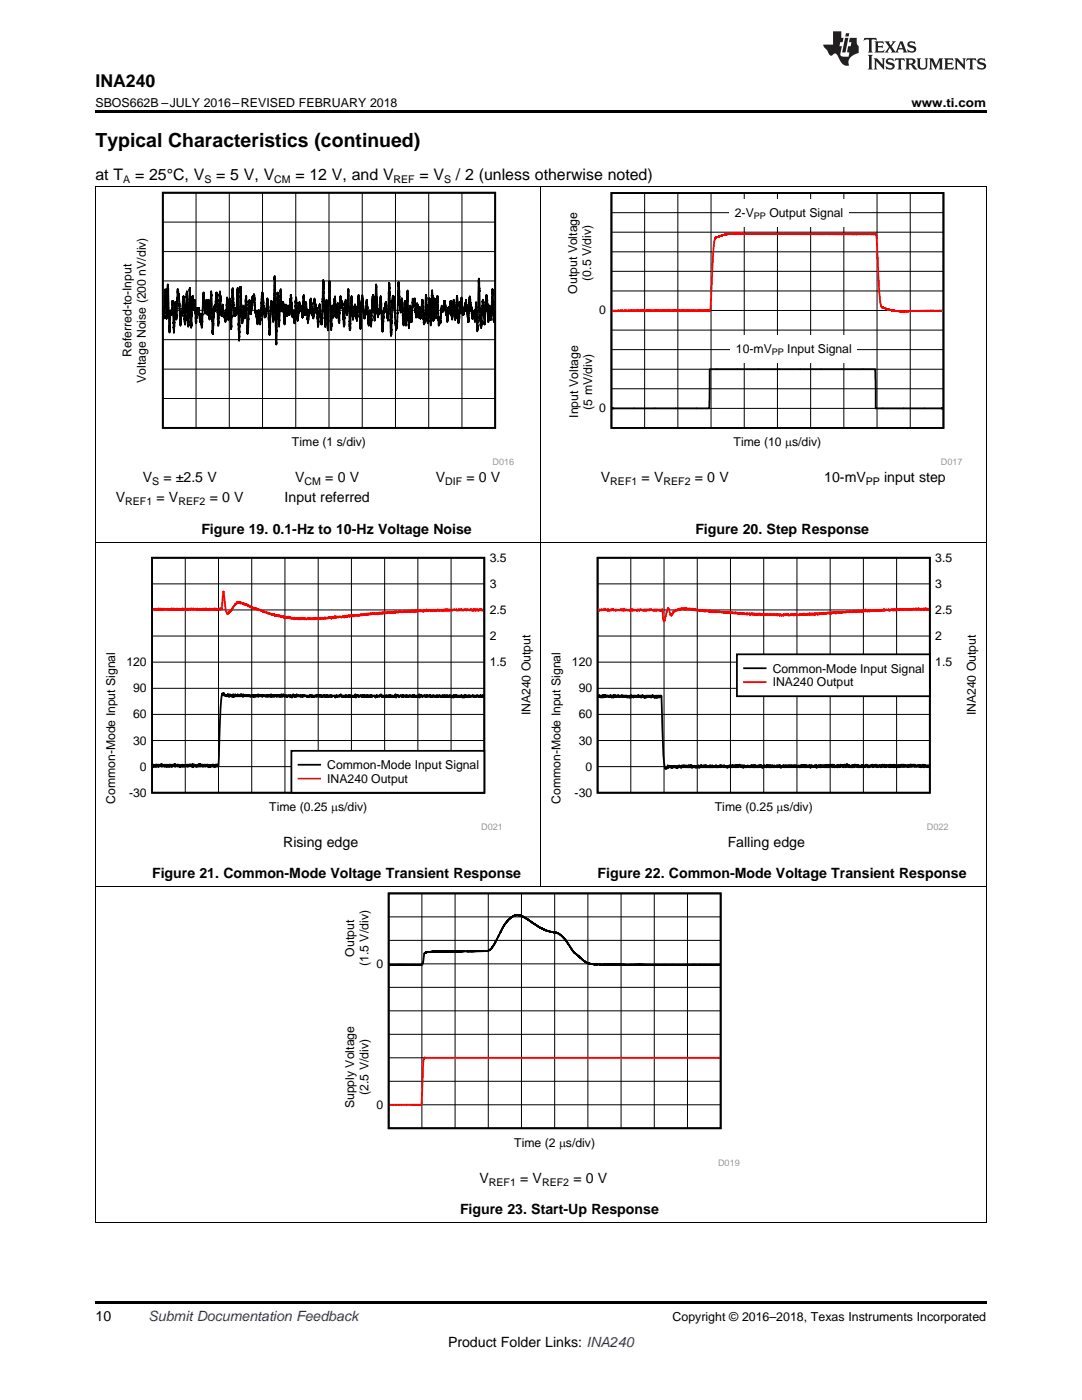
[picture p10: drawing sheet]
<svg xmlns="http://www.w3.org/2000/svg" width="216mm" height="279mm" viewBox="0 0 216 279" stroke-linecap="round" stroke-linejoin="round" font-family="sans-serif">
<path d="M19 259.7h177.8v.5h-177.8z" fill="#000"/>
<g fill="none" stroke="#000" stroke-width=".2">
<path d="M19.1 108.2v135.9M107.9 108.2v68.8M196.8 108.2v135.9M19 177h177.8M84.2 178.3v46.9M90.8 178.3v46.9M97.4 178.3v46.9M104.1 178.3v46.9M110.7 178.3v46.9M117.3 178.3v46.9M123.9 178.3v46.9M130.6 178.3v46.9"/>
<path d="M137.2 178.3v46.9M77.6 197h66.2M77.6 192.4h66.2M77.6 187.7h66.2M77.6 183h66.2M77.6 215.8h66.2M77.6 211.1h66.2M77.6 206.4h66.2M77.6 201.7h66.2M77.6 220.5h66.2M19 244h177.8"/>
</g>
<g fill="none" stroke="#000" stroke-width=".35">
<path d="M77.6 178.3h66.2v46.9h-66.2zM77.7 192.6h.1M77.7 192.5v.1M77.8 192.5v.1M77.8 192.5h.1M77.9 192.5l6.2 .1 .3-.4 .3-1.9 .7-.3 12.1-.3 .7-.5 .5-.9 2.2-4.1 1.3-1.2 .8-.4 .7 .1 .8 .3 2.8 1.9 1.3 .7 1.3 .4 1 .1 .7 .3 1 .9 1.9 2.8 2 1.7 1 .5 1.9 .2 5.8 .1 18.2-.1M77.9 192.5l-.2 .1M143.4 192.5l.1 .1M143.5 192.6h.1M143.5 192.5h.1M143.6 192.5v.1M143.6 192.5h.1"/>
<path d="M143.7 192.5v.1M143.7 192.6h.1"/>
</g>
<path d="M143.7 211.1h-59l-.2 1-.4 8.4h-6.4" fill="none" stroke="#f00" stroke-width=".35"/>
<path d="M20.6 109.2h85.8v56.5h-85.8z" fill-rule="evenodd" fill="#fff"/>
<path d="M30.3 111.3h66.3v46.9h-66.3zM96.5 138.9l-.1 .2-.1-.4v.4l-.1-.3-.2 .3v-.3v.3l-.1-.4v.4l-.1-.3v.3l-.1-.3-.1 .3-.2-.3v.3l-.1-.3-.1 .2v-.3l-.1 .4-.1-.3-.1 .3v-.3v.3l-.1-.3v.3l-.1-.3v.3l-.1-.3-.1 .3v-.3l-.1 .3-.1-.4v.3v-.2l-.1 .2-.1-.2-.1 .3-.1-.3v.3l-.1-.3v.3l-.1-.3v.3l-.1-.4-.1 .4-.1-.3v.2l-.1-.2v.3l-.2-.3-.1 .3v-.4l-.1 .4v-.3l-.1 .2-.1-.3-.1 .5v-.4l-.1 .3v-.3l-.2 .4-.1-.4-.1 .3v-.4l-.1 .4-.1-.3v.3l-.1-.3v.3l-.1-.3-.1 .3-.1-.3v.3l-.1-.3v.2l-.1-.2-.1 .3v-.3l-.1 .3v-.4l-.1 .4-.1-.4-.2 .4-.1-.4-.1 .5v-.4l-.1 .3v-.3l-.1 .3-.1-.3v.4l-.1-.2-.1-.2-.1 .3-.1-.4-.1 .4-.1-.3v.3v-.3l-.2 .3-.1-.3v.3l-.1-.4v.4l-.2-.3-.1 .3-.1-.4-.1 .4v-.3l-.1 .3v-.3l-.1 .3h-.1v-.4l-.1 .4v-.3l-.1 .3v-.3l-.1 .3-.2-.3v.3l-.1-.3-.1 .2v-.3l-.1 .4-.1-.3-.2 .3v-.3l-.1 .3v-.4l-.1 .4-.1-.3v.3h-.2l-.1-.3v.3l-.2-.4-.1 .4-.1-.3v.3l-.1-.3-.1 .3-.1-.3-.1 .3v-.4l-.1 .3-.1-.3-.1 .4-.1-.3-.2 .3-.1-.4v.3l-.1-.3-.1 .4-.1-.3-.1 .3-.1-.4v.3l-.1-.2v.2l-.2-.2v.3l-.1-.3-.1 .3-.1-.4v.3l-.2-.3v.3v-.3l-.2 .5-.1-.7-.1 .6-.1-.3v.3l-.1-.3v.3l-.1-.3-.1 .3-.1-.3-.1 .3-.1-.3v.3l-.1-.3v.3l-.1-.4v.4l-.1-.4v.4l-.1-.3-.1 .3v-.4v.4l-.2-.3-.1 .3v-.3l-.2 .2v-.3l-.1 .4-.1-.3v.2l-.1-.2-.1 .3v-.3l-.2 .3v-.4l-.1 .4-.1-.4-.1 .4-.1-.3-.2 .3-.1-.4v.4l-.1-.4-.1 .4v-.3v.3l-.1-.3-.1 .3-.1-.4v.3l-.2-.2-.1 .3-.1-.3-.1 .3-.1-.4-.1 .3-.1-.3-.2 .5-.1-.7-.1 .6-.1-.3v.3l-.1-.1-.1 .1v-.3l-.1 .3-.1-.3-.1 .3-.2-.3v.3l-.1-.4-.1 .4-.1-.3-.1 .3v-.4l-.1 .4-.1-.3-.2 .3-.1-.4-.1 .4-.1-.3v.3l-.2-.3v.3l-.1-.3-.2 .3-.1-.3-.1 .3-.2-.6-.1 .5-.1-.3-.1 .4-.1-.3v.2l-.1-.2-.1 .2v-.2l-.1 .3v-.3l-.1 .3v-.4l-.1 .4-.1-.3-.1 .4v-.4l-.1 .2-.1-.2v.2v-.2l-.1 .2v-.2l-.2 .2-.1-.2v.3l-.2-.4v.4l-.2-.4-.2 .4-.1-.3v.3l-.1-.3-.1 .3v-.4l-.1 .4v-.3l-.1 .3-.1-.4-.1 .4-.1-.3-.1 .3v-.4l-.1 .4-.1-.4-.1 .4-.2-.4v.4v-.3l-.1 .2v-.2l-.1 .3-.1-.4v.3l-.3-.2v.3l-.1-.3-.1 .3-.1-.4v.3v-.3l-.1 .3-.1-.3v.3l-.1-.3-.1 .5-.1-.7-.2 .6v-.3l-.1 .3-.2-.3v.3l-.1-.3-.2 .3v-.3l-.1 .3-.1-.4-.1 .4v-.3v.3h-.2v-.4v.4v-.3l-.1 .3-.1-.3v.2l-.2-.2v.3l-.1-.4-.1 .4-.1-.3-.1 .3v-.3h-.1l-.1 .3v-.3v.3l-.1-.3-.1 .3-.1-.3v.3h-.1l-.2-.6v.5l-.1-.3v.3l-.1-.3v.3l-.1-.3-.1 .4-.1-.3-.2 .3v-.3l-.1 .3v-.4l-.1 .4-.1-.3-.1 .4-.1-.4v.2v-.2l-.1 .2v-.2l-.1 .2v-.2l-.1 .2-.2-.2-.1 .3-.1-.4-.1 .4-.1-.4v.3l-.1-.2-.1 .3-.1-.3-.1 .3v-.3l-.1 .3v-.4l-.1 .4h-.2v-.4l-.1 .4-.2-.4-.1 .4-.1-.4v.3l-.1-.3-.1 .3v-.2v.3l-.1-.3-.1 .3-.1-.4-.2 .4v-.4l-.3 .4v-.4l-.1 .3-.1-.3-.1 .3v-.3l-.1 .4-.1-.4-.3 .4v-.3l-.1 .3-.1-.3-.1 .3v-.3l-.1 .3-.1-.4-.1 .4-.2-.4-.1 .3v-.3l-.2 .4v-.3v.3l-.1-.3-.1 .2-.1-.2v.3l-.1-.3-.1 .3v-.3l-.3 .2-.1-.3v.3l-.1-.3-.2 .3v-.3l-.1 .4-.1-.4v.4l-.1-.3v.2l-.1-.2-.1 .2v-.3l-.1 .4v-.3l-.1 .2-.1-.2v.2l-.1-.3v.3l-.1-.3-.1 .3v-.2l-.1 .2-.1-.5-.1 .6-.1-.4v.3l-.1-.3v.4l-.1-.3-.1 .3-.2-.6v.5l-.1-.2v.3l-.1-.3-.1 .4v-.4l-.2 .3v-.4l-.1 .4-.1-.3-.2 .2-.1-.3-.1 .4v-.3l-.2 .3-.1-.4v.3l-.1-.2-.2 .3v-.4l-.1 .3v-.3l-.1 .3-.1-.5v.5l-.1-.2-.1 .3-.1-.6-.2 .6-.1-.4-.2 .4v-.4v.3l-.3-.3-.2 .4v-.4l-.1 .3-.1-.3v.3l-.1-.3-.1 .3v-.3l-.1 .4-.1-.3-.1 .2-.1-.3v.3l-.1-.3v.4h-.1l-.1-.6-.2 .6v-.4l-.2 .3v-.3l-.1 .3-.1-.3-.1 .4v-.4l-.1 .3v-.3l-.2 .4v-.4l-.1 .3-.1-.2-.1 .2-.1-.3v.3v-.2l-.2 .2v-.3l-.2 .4v-.4l-.1 .3-.1-.3-.1 .3v-.3l-.1 .3v-.3l-.1 .3v-.3l-.1 .3-.1-.3-.1 .4v-.6l-.1 .5v-.3l-.1 .3-.1-.3-.1 .3-.1-.3v.4l-.2-.4-.1 .4-.1-.4-.1 .4-.1-.4v.3v-.2l-.1 .2-.1-.3v.3l-.1-.3-.1 .4-.1-.3-.2 .2v-.3l-.2 .3h-.1v-.3l-.1 .1-.1-.1v.3v-.3l-.1 .3-.2-.3v.3l-.1-.3-.1 .3v-.3v.3l-.2-.5v.6v-.3l-.1-.1-.1 .3-.1-.5-.1 .5-.1-.5-.1 .5-.1-.3-.1 .3v-.3l-.2 .3-.1-.5v.5v-.3l-.2 .3v-.3l-.1 .3-.1-.3v.3v-.5l-.3 .6-.1-.4v.4l-.1-.6v.5l-.2-.3v.4l-.1-.4-.1 .3-.1-.2-.1 .2v-.5l-.2 .6-.2-.6v.5l-.1-.5-.1 .5v-.3l-.1 .3-.1-.3v.1l-.1-.1-.1 .1-.1-.3-.1 .3-.1-.5v.4l-.1-.3-.1 .3-.1-.3-.1 .4-.2 2.4-.4 11.7-.1-.3-.1 .4-.1-.4-.1 .4-.1-.4v.3l-.1-.3-.1 .1v.4l-.1-.4v.3l-.1-.3v.3h-.1l-.1-.4v.4l-.1-.4v.3l-.2-.2-.1 .3v-.3v.3l-.1-.3v.3l-.1-.3v.3l-.1-.3-.1 .3v-.3l-.1 .4-.1-.5v.4l-.2-.4v.3l-.1-.2-.1 .2v-.3l-.1 .4h-.1v-.4l-.1 .3-.1-.3-.1 .4-.2-.4v.4l-.1-.4v.3l-.1-.3-.1 .1-.1-.1v.4l-.1-.6-.1 .5-.1-.5v.6l-.1-.4v.3l-.1-.3-.1 .4-.1-.3v.3l-.1-.3v.3l-.1-.3-.1 .3v-.3l-.1 .2-.1-.3v.3v-.3l-.2 .5-.1-.7-.2 .6v-.4l-.1 .4-.1-.4v.3l-.1-.3v.3l-.1-.3v.3l-.1-.3h-.1l-.1 .4-.1-.4-.1 .4-.1-.3v.3l-.1-.4-.2 .4v-.3l-.2 .3v-.3l-.1 .3-.1-.3-.1 .3-.1-.4v.4l-.1-.3-.1 .3-.1-.3-.2 .4v-.4l-.2 .3-.1-.4-.1 .4-.1-.4-.1 .3-.2-.3-.1 .4-.1-.6v.6l-.2-.4v.3l-.1-.3-.2 .4-.1-.4v.4l-.1-.3v.3v-.3l-.2 .3v-.4l-.1 .4-.2-.4v.4h-.1l-.1-.3-.1 .3-.1-.4v.4l-.1-.3v.3l-.1-.3-.1 .3-.1-.4v.4l-.1-.3-.1 .3v-.3l-.1 .2v-.2l-.1 .2-.1-.3v.4l-.2-.6v.6l-.2-.4v.3v-.3l-.3 .4-.1-.4v.4v-.3v.3l-.1-.3-.2 .3v-.4l-.1 .4v-.3l-.1 .3v-.4l-.1 .4h-.1v-.3l-.2 .3v-.4l-.1 .4-.1-.3v.2" fill="none" stroke="#000" stroke-width=".35"/>
<g fill="none" stroke="#000" stroke-width=".2">
<path d="M30.3 116.5h66.3M37 111.3v46.9M43.6 111.3v46.9M50.2 111.3v46.9M56.9 111.3v46.9M63.5 111.3v46.9M70.1 111.3v46.9M76.8 111.3v46.9M83.4 111.3v46.9M90 111.3v46.9M30.3 137.4h66.3M30.3 132.1h66.3"/>
<path d="M30.3 126.9h66.3M30.3 121.7h66.3M30.3 153h66.3M30.3 147.8h66.3M30.3 142.6h66.3"/>
</g>
<path d="M30.5 121.6l.1 .1v-.2l.1 .2 .1-.2 .1 .2v-.2v.2l.1-.2 .1 .2v-.2l.1 .2 .1-.2v.3l.2-.4 .1 .3 .1-.3 .1 .3 .1-.2v.2l.1-.3 .1 .3v-.3l.2 .4 .1-.3v.3l.2-.4v.3l.2-.2 .1 .2 .1-.2v.2l.1-.2h.1v.2l.1-.2 .1 .2v-.2l.1 .2 .1-.2v.2l.2-.2 .1 .2v-.2l.1 .3 .2-.4v.3l.1-.3 .1 .3 .1-.2 .1 .2v-.3l.1 .3 .1-.3 .1 .4 .1-.3 .1 .3v-.3l.1 .2v-.3v.3l.3-.3 .1 .4v-.3l.1 .2 .3-.2v.3l.1-.3v.3l.2-.4 .1 .4 .1-.4 .3 .3 .1-.3 .1 .3 .1-.2 .1 .2 .2-.3v.3l.1-.2 .2 .2 .1-.3v.3l.1-.2 .1 .2v-.3l.1 .3v-.3l.1 .3v-.3l.1 .2 .2-.2v.3l.1-.3v.3v-.3l.1 .3 .1-.2v.2l.1-.2 .1 .1v-.2l.1 .3 .1-.2 .1 .2 .1-.3v.3l.2-.2 .2 .2v-.2v.3l.1-.3 .1 .2 .1-.2v.2v-.2l.1 .2 .2-.2v.2v-.3l.2 .4v-.4l.1 .3 .1-.2v.2l.1-.3 .2 .3v-.3v.3l.1-.3v.3l.1-.2v.2l.3-.2v.2v-.2l.1 .3 .1-.4 .1 .4 .2-.4 .1 .3 .1-.2 .1 .2v-.2l.2 .3 .1-.4v.3l.1-.3v.3l.1-.3 .1 .3v-.2l.1 .2v-.3l.2 .3h.2l.1-.3 .3 .2v-.2v.3l.2-.3 .1 .2 .4-3.6 .5 4 .2 .5 .2-.3v.3l.1-.3 .1 .2 .2-.5 .1 .1v-.2v.2l.9-1.5v.2l.4-.5v.2l.1-.2 .1 .2 .2-.3v.3l.1-.2 .1 .2v-.2l.1 .2 .1-.2v.2l.1-.1v.1h.2v.1l.2-.1v.3l.1-.3 .3 .4 .2-.3 .1 .3h.1l.1 .1v-.1v.2l.1-.2 .4 .5v-.3l.2 .3v-.2l.1 .2v-.2l.2 .3 .1-.1v.2l.2-.1v.2l.1-.2 .1 .2 .1-.2 .1 .3 .1-.3 .2 .4v-.2l.2 .2v-.2l.1 .2 .2-.1v.2l.1-.1 .1 .1h.1l.2 .3 .1-.3 .1 .3v-.2l.2 .3v-.2l.2 .2 .1-.1v.2l.1-.2v.2l.2-.1 .1 .1v-.1l.4 .3 .1-.2 .1 .3v-.2l.1 .2v-.2l.1 .2v-.2l.2 .2v-.2l.2 .4v-.3l.1 .3v-.2l.1 .2v-.2l.1 .1 .1 .1 .1-.2 .1 .2 .1-.1 .1 .2 .1-.2v.2v-.1v.1l.2-.1 .1 .3 .1-.3 .1 .3v-.2v.2l.1-.2 .1 .2 .1-.2v.2l.1-.3v.4l.1-.3v.3l.1-.3v.2l.2-.1v.3v-.3l.2 .2v-.2l.1 .3 .2-.2v.2v-.4l.2 .4 .1-.3 .1 .3 .1-.2 .1 .2 .1-.1v.2l.2-.2 .1 .2 .2-.2 .1 .2v-.2v.3l.2-.2v.1v-.1l.1 .1 .1-.1 .2 .1 .1-.1v.2l.1-.2 .1 .2v-.2l.1 .1 .1-.1 .1 .2 .1-.2v.2l.1-.2v.1l.1-.1 .1 .1 .1-.1 .1 .1 .1-.1v.2l.2-.2 .2 .2v-.2l.1 .2v-.2v.2l.1-.2 .2 .1v-.1l.2 .2 .1-.2 .2 .2 .3-.2 .1 .2 .2-.2v.2l.1-.2 .1 .2 .2-.2v.2l.1-.3v.2v-.2l.1 .2 .1-.1v.1h.2v-.2l.1 .3 .2-.3v.2l.1-.2v.2l.1-.2 .1 .2v-.2v.2l.2-.2 .3 .2 .1-.2 .1 .1v-.2l.1 .2 .1-.1v.1l.1-.1 .1 .1 .1-.1 .1 .1 .2-.3v.3l.2-.3 .1 .3v-.2l.2 .2v-.2v.2l.1-.2v.2v-.2h.2l.1 .2v-.3l.1 .3 .1-.4 .2 .4v-.5l.1 .4 .1-.3v.3l.2-.3 .2 .3 .1-.3 .1 .2 .1-.2 .1 .2 .1-.2 .1 .3 .2-.3 .1 .2v-.2l.1 .2 .1-.2 .1 .3v-.4l.1 .2h.2v-.2l.2 .2 .1-.2v.2l.1-.2 .2 .1v-.2l.1 .3 .1-.3 .1 .2 .2-.2v.2l.1-.2 .1 .2 .1-.2v.2l.1-.2v.2l.1-.3 .1 .2 .1-.2 .1 .2 .1-.2v.2l.2-.2 .2 .2 .1-.2v.2l.1-.2 .1 .2 .1-.2 .1 .2 .1-.3 .1 .2v-.3l.1 .4v-.3l.1 .2 .3-.3 .1 .2 .1-.2v.3l.2-.3 .1 .3 .1-.4 .2 .4v-.4l.1 .2 .2-.2 .1 .3 .1-.3v.2l.2-.2v.2l.2-.2v.1l.1-.1v.1l.2-.1 .1 .1v-.1v.2l.1-.2 .1 .2 .3-.2v.2v-.3l.2 .3v-.3l.1 .2 .1-.1 .1 .1 .1-.3v.2l.2-.1v.2l.2-.3 .1 .2v-.2v.2l.1-.1 .1 .1h.1v-.2l.1 .2v-.2l.2 .2 .1-.2 .1 .2 .1-.2 .2 .2v-.2v.2l.2-.3 .1 .3 .1-.3 .2 .3 .3-.3 .2 .3 .1-.3 .1 .3v-.5l.1 .4 .1-.2v.2l.1-.3v.3l.1-.3 .2 .3v-.2h.2l.1 .2 .1-.4 .2 .3v-.2l.1 .2v-.2l.1 .2v-.2l.1 .2 .2-.2v.2l.1-.3 .1 .3v-.3l.1 .3 .1-.3 .1 .3 .1-.3 .1 .3 .1-.3v.2l.1-.2 .1 .2v-.2l.1 .2v-.2l.1 .2 .1-.2 .4 .2 .1-.2v.2l.2-.3v.3l.1-.2 .1 .2 .1-.2 .1 .2 .1-.4v.4l.1-.2 .2 .1 .1-.2v.2l.1-.1 .2 .1 .1-.2 .1 .1v-.2v.3l.3-.2 .1 .2 .2-.2v.3l.2-.3v.2l.1-.2 .1 .1 .1-.2 .2 .2v-.3l.1 .3 .1-.2 .2 .2 .1-.2 .3 .2 .1-.2 .1 .2v-.1h.2v.1l.1-.1h.2l.1 .1 .1-.1 .1 .1 .1-.2 .1 .2v-.2l.1 .2 .1-.3 .1 .3v-.2l.1 .2 .2-.2v.2l.1-.2v.2v-.2l.1 .2 .2-.2 .1 .2v-.2l.2 .2v-.2v.2l.2-.3v.3l.1-.2 .1 .2 .1-.3v.3l.1-.3 .1 .3 .1-.3v.3l.2-.3 .1 .3 .1-.3 .2 .3v-.2l.1 .2 .1-.2 .1 .2 .1-.3 .1 .3 .2-.3 .1 .2 .1-.2 .1 .2h.2v-.2l.1 .3v-.3l.2 .3 .2-.3 .2 .3 .2-.3 .1 .3 .1-.4v.3l.1-.1 .1 .2 .1-.2 .1 .2 .1-.3v.2l.1-.2 .1 .2 .2-.2 .1 .3v-.3l.1 .2 .1-.2 .1 .2v-.2l.4 .3 .1-.4 .1 .3v-.3l.2 .4v-.2l.1 .2 .1-.3v.3l.1-.3 .1 .3v-.4l.2 .4v-.3l.1 .3 .1-.3v.3l.1-.3v.2l.1-.2 .2 .2v-.2v.3l.1-.2 .1 .2 .1-.3v.2l.1-.3v.3v-.2l.1 .2 .1-.3v.4l.1-.3 .1 .3 .3-.2" fill="none" stroke="#f00" stroke-width=".35"/>
<g fill="#fff">
<path d="M22 109.9h7.3v19h-7.3z" fill-rule="evenodd"/>
<path d="M97.2 135.2h6.6v24.4h-6.6z" fill-rule="evenodd"/>
<path d="M58.1 149.8h38.5v8.4h-38.5z" fill-rule="evenodd"/>
</g>
<path d="M58.1 149.8h38.5v8.4h-38.5zM59.6 152.6h4.3" fill="none" stroke="#000" stroke-width=".35"/>
<path d="M59.6 155.4h4.3" fill="none" stroke="#f00" stroke-width=".35"/>
<path d="M109.5 109.2h85.8v56.5h-85.8z" fill-rule="evenodd" fill="#fff"/>
<path d="M119.2 111.3h66.3v46.9h-66.3zM119.4 138.8l.1 .3 .1-.4v.4l.1-.3v.3l.1-.3 .1 .4 .1-.4 .1 .3v-.3l.1 .3v-.3l.1 .4v-.5l.2 .4 .1-.4v.4l.2-.4v.4l.1-.4v.4l.1-.3 .1 .2 .2-.2v.3l.2-.3 .2 .3v-.3l.1 .3v-.4l.1 .4 .1-.3 .1 .4 .1-.4v.3v-.3l.2 .4 .1-.5 .1 .4h.1v-.4l.1 .4v-.3l.1 .3 .1-.3v.3l.2-.3 .1 .3v-.4l.2 .4v-.3l.1 .3 .1-.3v.3l.2-.3 .2 .3v-.4l.1 .4 .1-.3 .1 .3 .1-.3 .1 .3v-.3l.1 .3v-.3l.1 .2 .1-.2v.3l.1-.3v.3l.1-.3v.4l.2-.2v.1l.2-.1 .1 .2v-.4l.1 .4 .2-.5 .1 .5v-.4l.1 .3 .2-.3 .1 .4v-.4l.2 .3v-.3l.1 .3 .1-.3v.3l.1-.3v.3l.2-.3v.3l.1-.3 .1 .3 .1-.4v.4v-.3l.1 .3v-.3l.1 .3 .1-.3v.2l.1-.2v.3l.1-.3v.4l.1-.4v.3l.1-.3 .1 .3v-.4l.3 .5 .1-.2 .1 .2 .1-.4 .1 .4 .1-.4v.3l.1-.3 .1 .3v-.3l.1 .3 .1-.3 .1 .3v-.3l.1 .3 .1-.3v.2l.1-.2v.3l.1-.3v.4l.1-.4v.3l.2-.3v.3l.1-.4 .2 .5 .1-.2 .1 .2 .1-.4 .1 .4 .1-.4 .1 .4 .1-.2v.2l.1-.4 .2 .4v-.4l.1 .3 .1-.3 .2 .3v-.3l.5 12.1 .3 2.5 .1-.1 .1 .1v-.3l.1 .3 .2-.4v.3v-.6l.1 .6 .1-.4v.2l.1-.2 .1 .2v-.2l.2 .2v-.2l.2 .4v-.4l.1 .2 .1-.1v.3l.1-.4v.2l.1-.2 .1 .2h.1v-.2l.1 .2v-.2l.2 .4v-.4l.1 .4 .1-.3 .1 .3v-.4l.1 .2 .1-.2 .1 .2v-.4l.2 .4 .1-.2 .1 .4v-.4l.1 .2h.1v-.4l.1 .4 .2-.4 .1 .4v-.4l.1 .3 .1-.1v.2l.2-.4v.4l.1-.2v.2l.2-.2 .1 .2v-.4l.1 .4 .1-.4v.4l.2-.4 .1 .4 .1-.4 .1 .4v-.4l.1 .6 .1-.4 .1 .2v-.2l.1 .2h.1v-.2l.1 .2 .1-.2 .1 .2v-.2l.1 .4 .1-.4 .1 .2v-.2l.1 .2 .1-.1 .1 .1v-.4l.1 .6 .1-.4 .1 .2 .1-.4v.4l.1-.4v.4l.1-.4 .2 .4 .1-.2 .1 .2v-.4l.2 .4v-.4l.1 .4 .1-.4 .1 .4v-.4l.1 .4 .2-.2h.1v.2v-.2h.2l.1 .2v-.4l.1 .4 .1-.4 .1 .4v-.2l.2 .2 .1-.4v.4l.1-.2 .1 .2 .1-.2v.2v-.2l.2 .1 .1-.3v.4v-.2l.2 .2v-.4l.1 .4 .1-.2v.2l.1-.2 .1 .2v-.2l.2 .1v-.3v.4l.1-.4 .2 .4v-.4h.1v.3l.1-.1 .1 .1 .1-.1 .1 .1v-.1v.2v-.4h.2l.1 .4 .1-.2 .2 .2 .1-.2 .1 .4v-.4l.1 .2 .1-.2 .1 .1v-.3l.2 .4v-.4l.1 .4v-.4l.2 .4 .1-.4 .1 .4v-.4l.1 .3v-.3l.1 .3 .1-.1v.1l.1-.3 .1 .3 .1-.3v.4l.1-.4v.4l.1-.4v.3l.2-.3v.4l.1-.4v.3l.1-.3 .1 .3 .1-.4 .1 .4 .2-.1v.2v-.4l.2 .4v-.4l.1 .3v-.1l.1 .4v-.6l.1 .4 .2-.4v.4l.1-.2v.2l.1-.2 .2 .2 .2-.4 .1 .4 .1-.2 .1 .2v-.2l.1 .2 .1-.2 .1 .2v-.4l.2 .4v-.4v.3l.1-.3 .1 .4 .1-.4 .1 .4 .1-.4 .1 .4v-.4l.1 .4 .1-.4 .1 .4v-.2l.1 .2 .1-.2 .1 .2 .1-.4v.4l.2-.4 .1 .4 .1-.4v.3l.2-.3 .1 .4v-.4l.1 .6 .1-.4 .1 .2 .1-.4 .1 .4 .1-.4v.4l.1-.2 .1 .2 .1-.4 .1 .4v-.4l.1 .3 .1-.3 .1 .4v-.4l.1 .4 .1-.4 .1 .4v-.4l.1 .4v-.4l.1 .4 .1-.2v.2l.1-.4 .1 .3 .1-.3 .1 .4 .2-.4v.4l.2-.2 .2 .1 .1-.3v.4l.2-.4v.4l.2-.4 .1 .3 .1-.3v.4l.1-.4 .1 .6 .1-.4 .1 .1 .1-.1v.1l.1-.3 .1 .4v-.4l.2 .4 .1-.4 .1 .4 .1-.4 .1 .4 .1-.4 .2 .4 .1-.4h.1v.4l.1-.4 .2 .4v-.4l.1 .3 .2-.3v.4l.2-.4 .2 .4v-.4l.1 .3 .2-.3 .1 .4v-.4h.2v.3l.1-.1v.2l.1-.2 .1 .1 .1-.3 .1 .4 .1-.2 .1 .2v-.4l.1 .4 .1-.4v.3l.2-.3v.4l.1-.4v.3l.1-.3v.4l.1-.4 .1 .3v-.3l.1 .4v-.4l.1 .4v-.4l.1 .4 .1-.4 .1 .4v-.4l.3 .4 .1-.4v.3l.1-.3 .1 .3 .1-.3v.6l.2-.6 .1 .4v-.4l.2 .3 .1-.1v.2l.2-.4 .2 .4v-.4l.1 .3 .1-.3v.6l.1-.6 .2 .4v-.2l.1 .2v-.4l.2 .3v-.3l.1 .4 .1-.4v.4l.1-.4v.4v-.4l.2 .4v-.4l.1 .3 .1-.3 .1 .3 .1-.3v.4l.1-.4 .1 .4 .1-.4v.4l.1-.4v.3l.2-.3v.4v-.4l.1 .4v-.4l.1 .3v-.3l.1 .4v-.4l.1 .4 .1-.4v.3l.1-.3 .1 .3 .1-.4 .1 .4 .1-.3 .1 .2v.2l.1-.5 .1 .5v-.4l.1 .3 .1-.3v.4l.1-.4 .1 .3 .1-.1v.2l.2-.4v.4l.1-.4v.4l.1-.4v.4l.1-.4 .1 .3v-.3l.2 .4 .1-.5 .1 .4v-.3v.3l.1-.3 .2 .3 .1-.3 .1 .4 .2-.5 .1 .4 .1-.4v.5l.2-.4v.3l.1-.6 .1 .6v-.3l.1 .3 .1-.3 .1 .3v-.3v.4l.1-.4 .1 .4 .1-.2 .1 .2 .1-.4 .1 .4 .1-.4 .1 .4v-.4l.2 .3v-.3v.4l.2-.5v.4v-.4l.2 .4v-.3l.1 .3 .2-.3 .1 .4v-.4v.3l.1-.3v.4l.1-.4 .1 .4v-.2l.1 .2 .2-.4 .2 .4v-.4l.1 .4 .1-.4v.3v-.3l.2 .3 .1-.3 .1 .4 .3-.5v.4l.1-.3h.1l.1 .4v-.4l.1 .4v-.2v.2l.1-.2v.2l.2-.4v.3h.1v-.3l.1 .3 .2-.3v.3l.1-.4 .1 .5 .1-.4 .1 .3 .1-.3 .1 .3v-.3l.2 .3v-.4l.3 .5v-.4l.1 .3 .1-.3 .1 .3 .2-.3 .1 .4 .1-.4v.4l.2-.4 .1 .3v-.4l.1 .4 .1-.3 .1 .3v-.4l.1 .5 .1-.4 .1 .3 .1-.3v.4l.1-.4 .1 .3 .1-.3 .2 .2v-.2l.1 .3v-.3l.1 .4v-.4l.1 .3v-.4l.1 .5 .1-.4 .1 .3 .1-.3 .1 .3v-.3l.1 .4 .1-.4 .1 .4v-.5l.1 .5 .1-.4 .1 .3 .1-.3 .1 .4 .2-.4v.4l.1-.4 .1 .3 .1-.3v.4v-.4l.2 .3 .1-.3 .1 .3v-.4l.1 .4 .1-.1 .1 .1 .1-.4v.4l.1-.3v.3l.1-.4v.4h.1v-.3l.1 .3v-.3h.1v.3l.1-.3 .2 .3 .1-.3 .1 .4v-.4l.1 .3v-.3l.1 .3 .1-.3 .1 .3 .1-.4v.4v-.4l.1 .4v-.3l.1 .3 .1-.4 .1 .4 .1-.4 .1 .4v-.3l.2 .3 .1-.4v.4v-.3l.1 .3 .2-.1v.1l.1-.3v.3l.1-.3 .2 .3v-.3l.1 .3 .1-.3 .1 .3v-.3l.1 .4v-.4l.2 .4v-.4l.1 .3v-.3l.1 .3v-.4l.1 .4 .1-.3 .1 .4v-.4l.1 .4v-.4h.2v.3l.1-.3 .2 .4v-.4l.2 .4 .1-.4 .1 .2" fill="none" stroke="#000" stroke-width=".35"/>
<g fill="none" stroke="#000" stroke-width=".2">
<path d="M119.2 116.5h66.3M125.9 111.3v46.9M132.5 111.3v46.9M139.1 111.3v46.9M145.8 111.3v46.9M152.4 111.3v46.9M159 111.3v46.9M165.7 111.3v46.9M172.3 111.3v46.9M178.9 111.3v46.9M119.2 137.4h66.3M119.2 132.1h66.3"/>
<path d="M119.2 126.9h66.3M119.2 121.7h66.3M119.2 153h66.3M119.2 147.8h66.3M119.2 142.6h66.3"/>
</g>
<path d="M119.4 121.7l.1-.2 .1 .4 .3-.3 .1 .3 .1-.3 .1 .2 .2-.2 .2 .2v-.2v.2v-.4l.2 .4 .1-.2 .2 .3v-.3l.1 .3 .1-.3 .2 .3v-.2v.2h.1l.1-.2v.2l.1-.3 .2 .3v-.3l.1 .2 .2-.2v.2l.1-.3v.4l.1-.2h.2v.2l.1-.2 .1 .2v-.3l.1 .3 .1-.2h.3v.2l.1-.2h.1l.1 .2 .2-.3v.2l.1-.2v.3l.2-.3 .1 .3 .1-.3 .1 .3v-.5l.1 .5 .1-.3 .2 .3 .1-.3 .2 .3 .1-.2 .1 .2 .1-.2 .1 .2 .1-.2v.2l.2-.4v.4l.1-.3 .1 .3 .1-.3 .1 .3v-.3l.1 .3v-.2h.2v.2l.1-.2 .3 .2v-.2v.2l.2-.2v.2l.1-.3v.3l.1-.2 .1 .2v-.3l.1 .3 .2-.3v.2l.2-.2 .1 .3 .1-.2 .1 .2 .1-.2 .1 .2v-.3l.1 .3 .1-.2v.2l.1-.3v.3l.1-.2 .1 .2v-.3l.1 .3v-.2l.2 .1v-.2v.3l.2-.3 .1 .3 .2-.3v.2l.2-.2 .2 .3v-.2l.2 .2v-.2l.1 .2v-.3l.1 .3 .1-.2v.2l.1-.3v.3l.1-.2 .1 .2v-.3l.1 .3 .2-.3v.3l.1-.2 .1 .2 .2-.3v.3l.1-.2 .1 .2 .3-.3 .1 1.7 .2 .7 .8-2.7 .5 1.5v-.2l.2 .3 .4-.9v.2l.3-.4v.2l.1-.2 .1 .1 .1-.2 .2 .2v-.3l.1 .2 .3-.4v.4l.2-.4 .1 .3v-.3l.1 .2 .1-.2 .1 .2 .1-.2 .1 .2v-.2l.1 .3 .1-.3 .1 .2 .1-.2 .1 .3 .2-.3 .1 .3 .2-.3 .1 .3v-.3l.6 .3v-.3l.1 .3 .1-.2v.2l.2-.1v.2l.2-.2v.3l.1-.4 .2 .4 .1-.2v.2l.1-.2 .3 .2v-.2l.1 .2 .1-.2 .3 .2 .2-.2 .2 .3 .1-.2 .1 .2v-.2l.1 .2v-.2l.1 .2 .1-.2 .1 .2 .2-.2 .2 .3 .1-.3v.3l.1-.2 .1 .2v-.2l.1 .1 .1-.1v.3l.2-.3v.2l.1-.2 .2 .1v.2v-.2l.4 .2v-.3v.3l.1-.2 .1 .2v-.3l.2 .3 .1-.2 .1 .2 .2-.2 .1 .2 .1-.2 .2 .3v-.2h.3l.1 .3v-.3l.2 .3 .2-.3v.2l.1-.1 .1 .2v-.2l.1 .2 .1-.3v.3l.1-.2h.2v.2l.1-.2 .3 .2 .1-.2v.2l.1-.2 .2 .2 .1-.2 .2 .2v-.1l.2 .1v-.2l.1 .2 .1-.1 .1 .1 .1-.1 .1 .2 .1-.1 .1 .1 .1-.2 .1 .2 .1-.2 .1 .2v-.1l.2 .1 .1-.2v.3l.2-.2 .2 .2v-.2l.2 .2 .1-.2 .1 .3 .2-.3v.2l.2-.2v.2l.1-.2 .1 .2v-.2l.1 .4v-.4l.1 .2 .1-.2 .1 .2v-.2l.1 .3 .1-.3v.3v-.3l.2 .2v-.2l.1 .3 .1-.3v.3l.1-.2 .2 .2v-.3l.1 .3 .2-.3 .2 .3v-.3l.1 .3v-.3l.2 .2v-.2l.2 .4 .1-.3 .3 .3v-.3l.1 .2 .1-.2v.3l.1-.2 .2 .2 .1-.3v.3l.2-.3 .1 .3 .1-.2 .1 .2 .1-.2v.2l.1-.3 .2 .3v-.3l.2 .3 .1-.2 .1 .2 .1-.3 .1 .3 .1-.3v.3l.1-.2 .1 .2 .1-.2 .2 .2v-.2l.1 .3v-.4l.1 .3 .1-.2 .1 .2v-.2l.1 .3 .1-.3 .1 .3 .1-.3 .1 .3 .1-.2v.2l.1-.2 .2 .2v-.3l.1 .3v-.4l.2 .3v-.2l.1 .2v-.2l.2 .2 .1-.3v.3v-.2l.2 .2v-.2l.1 .3v-.4l.2 .4 .2-.3 .1 .2 .1-.3v.3l.1-.2 .2 .2v-.3l.2 .4v-.3l.2 .2 .1-.2v.2l.1-.3 .2 .4 .1-.3 .1 .2v-.2l.1 .2 .1-.2 .2 .2v-.3l.3 .3 .1-.3 .2 .2 .1-.3 .1 .3 .1-.3v.4l.2-.3v.3l.1-.3v.2l.1-.2 .1 .2v-.2l.1 .2 .1-.3 .1 .3v-.2l.1 .2 .1-.3v.3l.2-.3 .1 .3 .1-.3 .1 .3 .1-.3 .1 .2 .1-.2v.3l.1-.3v.2l.1-.2 .1 .4 .1-.4v.2l.1-.2 .2 .2v-.2l.2 .3v-.3l.1 .2 .1-.2 .1 .2v-.2l.2 .1 .1-.1 .1 .1 .1-.1v.1l.3-.1v.1l.1-.2v.2l.1-.1 .2 .1 .1-.2v.1l.1-.1 .1 .1 .1-.1 .1 .1v-.2l.1 .2 .1-.1v.1l.1-.1 .1 .1v-.2l.1 .2 .1-.1v.2l.1-.3 .1 .2v-.2l.1 .2 .1-.2v.2l.1-.2 .1 .2v-.2l.1 .2 .1-.2v.2l.1-.2v.2l.1-.2v.2l.1-.3 .1 .2 .1-.2 .1 .2 .1-.2 .1 .3 .2-.3v.3l.1-.2 .1 .2 .2-.3v.3l.2-.4 .1 .3v-.2l.2 .2 .1-.2 .1 .2 .1-.3 .1 .2 .1-.2h.2v.2v-.2l.1 .2 .2-.3v.3l.1-.3v.3l.4-.3v.3l.1-.2 .1 .2 .1-.3v.2l.2-.2 .1 .3 .1-.3v.3l.1-.3 .2 .2v-.2l.1 .2 .1-.2v.1l.1-.1 .1 .2 .1-.2 .1 .2 .2-.2 .1 .2v-.2l.1 .2 .2-.3v.3l.3-.3 .1 .2 .1-.4v.4l.2-.2 .1 .2 .1-.2 .1 .2 .1-.1 .1 .1v-.2l.1 .2v-.2l.1 .2v-.2l.1 .1v-.1l.1 .1h.3v-.1l.1 .1 .1-.1v.1l.1-.2 .1 .2v-.1l.1 .1h.1v-.2l.1 .2 .1-.2 .1 .2 .1-.2 .1 .2v-.2l.1 .2 .1-.2v.2l.1-.2 .2 .2 .1-.2v.2l.1-.2v.2l.1-.2 .1 .2 .2-.3v.3l.1-.3 .1 .3v-.3l.1 .3 .3-.3v.2h.3l.1-.2 .1 .3v-.3v.3l.2-.2 .1 .2 .1-.3v.2l.1-.2 .1 .2 .1-.2v.2v-.2v.3l.3-.4v.4l.1-.3 .2 .3v-.3l.1 .2 .1-.2 .1 .2 .2-.2v.2v-.3v.3l.2-.2v.2l.1-.3 .1 .3 .1-.3 .1 .3 .1-.3 .2 .3 .1-.3 .2 .3 .2-.3 .1 .2 .2-.2 .1 .3 .1-.3v.2l.3-.2 .1 .2 .1-.2v.2h.2v-.2l.1 .2v-.2l.1 .2 .1-.2 .1 .2v-.3l.1 .3 .2-.2 .1 .2v-.3l.1 .3 .1-.3 .1 .3h.1v-.3l.2 .3 .1-.3 .2 .3 .1-.2 .3 .2v-.3l.1 .3 .1-.2 .1 .2 .1-.3 .1 .4v-.4l.1 .3 .2-.3 .1 .4 .1-.4 .1 .3 .1-.2v.3l.1-.4v.3l.1-.2 .1 .2" fill="none" stroke="#f00" stroke-width=".35"/>
<g fill="#fff">
<path d="M110.9 109.9h7.3v19h-7.3z" fill-rule="evenodd"/>
<path d="M186.1 135.2h6.6v24.4h-6.6z" fill-rule="evenodd"/>
<path d="M147 130.6h38.5v8.3h-38.5z" fill-rule="evenodd"/>
</g>
<g fill="none" stroke="#000" stroke-width=".35">
<path d="M32.5 38.5h66.3v46.9h-66.3zM122 38.5h66.3v46.9h-66.3zM32.6 63.3v-.2v.5l.1-.3M32.6 63.3h.1M32.7 63.3v-.2v.2M32.7 62.9v.4M32.7 62.9h.1M32.8 62.4l-.1 .5M32.8 62.4h.1M32.8 61.2v1.2M32.8 61.5h.1M32.8 61.5l.2-3.8 .3 5.9 .2-6.8 .3 9.6 .2-4.5 .1 1v-.5l.1 .5 .2-2.8 .3 6.3 .2-6.1 .3 3.5v-.7v.2l.2-5.6 .3 1.6v-.6v.2l.3 6.1 .2-3.1 .1 1.2 .1-.9v.4l.2-3.5 .4 5.6 .3-6.5 .3 7 .3-7.7 .2 8 .3-6.4 .3 2.8 .2-2.1 .2 4.7 .2-3v.7v-.7v.7l.1-.7v.7v-.7v.7v-.7l.1 .7v-.7l.1 .7 .1-.7 .2 2.8 .2-1.7v.7v-.7v.7v-.4l.2 2.6 .3-7.1 .3 4.2 .3-2.8 .2 3.1 .2-3.1 .2 4 .3-5.6 .4 8.4 .2-5.4 .1 .7 .1-.9v1.2l.3-3.8 .4 6.6 .3-6.8 .2 4.4v-.7l.2 1.2 .1-2.3 .2 2.5 .2-.9 .2 1.9 .3-5 .2 4.5 .3-4.2 .3 6.1 .3-8v.5v-.7l.3 4.9v-.2l.1 .9v-.9l.1 .9 .1-1.6 .1 1.4 .3-5.4 .3 10.5 .3-10.8 .3 7.3 .3-3.5 .2 2.6 .3-4.5 .3 7.5 .4-6.8 .2 2.8v-.4l.1 .4 .2-3.3 .1 .5v-.7v1v-1l.1 1 .2-1.4 .2 3.5v-.5v.7v-.2l.1 .2v-.5l.1 1v-.7l.2 2.1v-.3v.5v-.5l.1 .7 .1-2.5v.2l.1-.5v.7l.1-.7 .1 2.8 .1-1.1v1.1l.4-6.3v.7l.1-.7 .4 4.9 .1-.9 .1 .9v-1.1l.1 .9v-1.2v1l.2-3.3v.9l.1-.9v.7v-.5v.5l.1-.2 .3 6.7 .3-6.7 .2 .9v-.7l.2 4 .1-1.2v.2l.2-8.2 .3 13.6 .3-10.3 .3 6.8 .3-7.5 .2 4.2v-.4l.1 .7 .2-1.9 .3 4.4 .2-3.9 .2 2.3 .3-2.1v1.2v-1.2l.1 1.2 .1-.5v1.2v-1l.1 1 .2-4 .3 4.2v-.2l.1 .4 .1-1.4 .2 2.6 .4-5.2 .3 4.7 .3-3.7 .2 1.4 .1-.7 .1 1.2v-1.2l.1 1.2v-.7l.2 1.8 .2-4.4 .2 4 .2-2.6 .4 4.2 .2-2.6v.5l.1-.5 .1 .7 .2-3 .2 2.8v-.2l.1 .4v-.4v.7v-.7v.7l.1-.5 .1 1.2 .2-4 .5 3 .1-1.1 .2 3.7 .3-4.4 .4 3.9 .3-8.9 .3 8.7v-.5l.1 1.2 .2-5.4 .3 6.1 .4-9.8 .3 9.8 .2-4.9 .2 2.3 .4-4.2 .2 4.2 .3-2.8 .3 4 .2-5.4 .3 2.4 .1-1.4 .4 5.1 .2-4.9v.5l.1-1 .2 3.1 .3-5.2 .3 8.2 .4-6.8 .2 4.7 .4-3 .4 3v-.7v.9l.4-5.1v.9v-.7l.3 6.6 .4-6.8 .3 4.4 .1-.4 .1 .7 .4-3.8 .3 4.9 .1-.4v.7l.2-3.1 .3 3.3 .2-4.9v.2l.2-1.6 .2 5.1 .4-7.2 .3 6.5 .2-1.6v.9l.1-.9v.7v-.9v1.1l.3-3.5v1.2v-.7l.3 6.5 .3-4.2v.5l.1-.9v.9l.3-2.1 .3 3.3v-.7l.1 .7v-.5v.9l.3-7.5 .3 10.6 .4-8v.7v-.7v.7l.1-.7 .6 6.8 .1-1.2v.5l.4-8.9 .2 5.2v-.3l.2 1.2 .2-2.8 .3 5.4 .3-4.9 .2 4.9 .3-7.1 .3 7.6 .3-4.5 .2 3.3 .3-4.7 .1 1.6v-.9l.1 .7v-1.2l.1 .5v-.7v.7l.1-.7 .2 3.7 .3-2.8 .2 2.8 .2-2.1 .2 2.4 .4-3.8 .3 4.9 .2-2.3v.5l.2-4 .4 5.6 .3-4.9 .2 5.4 .3-7.1 .3 6.1 .2-4.4 .3 4 .2-4.5 .3 5.9 .2-1v.7v-.7l.1 .5v-.7l.1 .7 .2-3.5 .1 1.2v-1l.1 1v-1v1v-.5l.1 .5v-.7v.7l.1-.7v.4v-.7v.7l.1-1.8 .1 .9v-.9v.4v-.4v.4l.1-.4 .2 2.5v-.4v.7v-.7l.1 .7v-.7l.2 2.1 .2-3.1v1l.1-1 .1 1.4 .1-.7v.5l.1-2.3 .3 3.7 .3-4 .3 4 .4-4.7 .3 5.4 .3-4.2v.7l.2-1.4v.9l.1-.9v.9v-1.2l.2 3.6v-.7v.7l.1-.7 .1 .7v-.7v.4l.1-1.1v.7v-.7l.1 .7v-.7v.4l.1-.2v.5l.2-2.4 .5 4.5 .2-5.2 .5 4.5 .2-1.4v.7l.1-.7 .3 2.1 .2-4 .2 5.8 .4-10.5 .2 8.2v-.5l.2 2.2 .4-5.7 .3 4.9 .3-5.8 .2 1.2v-.3l.3 4.5 .2-3.3 .2 2.8v-.9l.1 .9 .2-6.1 .3 6.1v-.2"/>
<path d="M98.5 63.6v.4v-.4M98.5 63.6v.2M98.5 63.6v.4M98.6 63.3h.1M98.6 62.4v1.9l-.1-.7M98.6 62.4v.2M98.6 62.6h.1M98.7 61.7l-.1 .7M98.7 61.7h.1M98.7 61.7v.2v-.2M98.7 61.3v.4M122.1 81.5h19.4l.1-7.8h33l.1 7.8h13.5"/>
<path d="M147 130.6h38.5v8.3h-38.5zM148.5 133.4h4.3"/>
</g>
<path d="M122.1 62h.1M122.1 62h.2M122.2 62h.1M122.3 62h.1M122.3 62h19.4l.6-11.4 .3-2.7 .2-.5 1-.4 1.2-.3 1.5-.1 3.5 .1h24.8l.2 1.8 .5 10.5 .2 1.7 .3 .6 1.6 .6 1.5 .2 8.8-.1M187.9 62h.3M187.9 62h.1M188 62h.1M148.5 136.1h4.3" fill="none" stroke="#f00" stroke-width=".35"/>
<g fill="none" stroke="#000" stroke-width=".2">
<path d="M19.1 37.3v71M39.1 38.5v46.9M45.8 38.5v46.9M52.4 38.5v46.9M59 38.5v46.9M65.6 38.5v46.9M72.3 38.5v46.9M78.9 38.5v46.9M85.5 38.5v46.9M92.2 38.5v46.9M107.9 37.3v71M128.6 38.5v46.9"/>
<path d="M135.3 38.5v46.9M141.9 38.5v46.9M148.5 38.5v46.9M155.1 38.5v46.9M161.8 38.5v46.9M168.4 38.5v46.9M175 38.5v46.9M181.6 38.5v46.9M196.8 37.3v71M32.5 56.1h66.3M32.5 50.2h66.3M32.5 44.3h66.3"/>
<path d="M122 58.1h66.3M122 54.2h66.3M122 50.3h66.3M122 46.3h66.3M122 42.4h66.3M32.5 79.5h66.3M32.5 73.7h66.3M32.5 67.8h66.3M32.5 61.9h66.3M122 73.7h66.3M122 77.6h66.3M122 69.8h66.3"/>
<path d="M122 65.9h66.3M122 62h66.3M122 81.5h66.3M19 108.2h177.8"/>
</g>
<g fill="#fff">
<path d="M145.5 39.8h23.9v5.5h-23.9z"/>
<path d="M145.8 66.8h25.3v5.6h-25.3z"/>
</g>
<path d="M19 37.2h177.8" fill="none" stroke="#000" stroke-width=".2"/>
<path d="M19 22h177.8v.5h-177.8z" fill="#000"/>
<g fill="#231f20">
<path d="M172.5 7.6l-.1 .5 .4-.2h.6v.1v2.1l-.2 .4h.9l-.2-.4v-2.1l.1-.1h.5l.5 .2-.2-.5zM174.5 8.3l.2 .3v1.5l-.2 .4h1.8l.2-.6a1.04 1.04 0 0 1-1.3 .2v-.7h.6l.3 .2v-.6l-.3 .2h-.6v-.6l.8-.1 .4 .3-.2-.5zM176.5 8.3l.9 1.1-.9 1.1h.8l-.2-.2 .4-.7 .5 .7-.2 .2h1.5l-.2-.2 .2-.4h.9l.1 .4-.2 .2h1l-.3-.3-.7-1.9h-.5l-.9 2-.8-1 .9-1h-.8l.1 .3-.4 .5-.3-.6 .1-.2zM179.7 8.6l.4 1h-.7zM181.3 8.4a.63 .63 0 0 0-.2 .7 .63 .63 0 0 0 .6 .4l.6 .2 .1 .2a.75 .75 0 0 1-.7 .4 .75 .75 0 0 1-.6-.5l.1 .7 .1-.1a1.11 1.11 0 0 0 1.5-.6 1.13 1.13 0 0 0-1.2-.8l-.1-.4a1.04 1.04 0 0 1 1.2 .2l-.2-.5-.2 .1-.4-.2zM173.2 10.9l.2 .4v2.2l-.2 .4h1l-.3-.4v-2.2l.3-.4zM174.3 11.6l.3 .4v1.5l-.3 .4h.8l-.2-.4v-1.3l1.5 1.7v-1.9l.2-.4h-.7l.2 .4v.9l-1.1-1.3zM177 11.8a.62 .62 0 0 0-.2 .7 .62 .62 0 0 0 .6 .4l.6 .1 .1 .3a.76 .76 0 0 1-.7 .3 .76 .76 0 0 1-.7-.4l.2 .7 .1-.1a1.11 1.11 0 0 0 1.5-.6 1.13 1.13 0 0 0-1.2-.8l-.1-.4a1.04 1.04 0 0 1 1.2 .2l-.2-.6-.2 .1-.5-.1zM178.7 11.6l-.2 .6a.61 .61 0 0 1 .8-.3v1.6l-.2 .4h.9l-.2-.4v-1.6a.63 .63 0 0 1 .7 .3l-.1-.6zM180.6 11.6l.3 .4v1.5l-.3 .4h1l-.2-.2-.1-.8 .6 .2a.76 .76 0 0 0 1.2 .7l-1-1a.58 .58 0 0 0 .6-.5 .58 .58 0 0 0-.5-.6zM181.4 11.9h.1a.45 .45 0 0 1 .5 .1 .45 .45 0 0 1 .1 .5l-.8 .2zM182.9 11.6l.2 .2a2.17 2.17 0 0 0 .3 1.9 .99 .99 0 0 0 1.6-.6v-1.1l.2-.4h-.7l.2 .2a1.92 1.92 0 0 1-.2 1.8 .6 .6 0 0 1-.9-.5v-1.1l.2-.4zM185.4 11.6l.2 .4v1.5l-.2 .4h.7l-.2-.4v-1.4l.8 1.8 .8-1.8v1.4l-.2 .4h.9l-.2-.4v-1.5l.2-.4h-.8l-.6 1.5-.6-1.5zM188.4 11.6l.2 .4v1.5l-.2 .4h1.8l.1-.6a1.04 1.04 0 0 1-1.2 .1v-.6h.5l.4 .2v-.6l-.4 .2h-.5v-.7h.8l.3 .3-.1-.6zM190.5 11.6l.2 .4v1.5l-.2 .4h.7l-.2-.4v-1.3l1.5 1.7v-1.9l.2-.4h-.7l.2 .4v.9l-1.1-1.3zM192.9 11.6l-.1 .6a.61 .61 0 0 1 .7-.3l.1 1.6-.3 .4h1l-.3-.4 .1-1.6a.63 .63 0 0 1 .7 .3l-.1-.6zM195.2 11.8a.62 .62 0 0 0-.2 .7 .62 .62 0 0 0 .6 .4l.6 .1 .1 .3a.76 .76 0 0 1-.7 .3 .76 .76 0 0 1-.6-.4l.1 .7 .1-.1a1.11 1.11 0 0 0 1.6-.6 1.13 1.13 0 0 0-1.3-.8l-.1-.4a1.04 1.04 0 0 1 1.2 .2l-.1-.6-.2 .1-.5-.1z"/>
<path d="M166.2 6.3v2.6h-1.9v.4l.8 .9a.91 .91 0 0 0 1 .8 .56 .56 0 0 1 .5-.3 .56 .56 0 0 1 .5 .3l.4 .8a1.53 1.53 0 0 0 1.9 1.2 1.54 1.54 0 0 1 1-2.1l.9-.3v-1.4a1.52 1.52 0 0 1-.4-1.6h-1.3l-.2 .8h.5l-.2 .8h-.5l-.1 1v.2l.4 .1-.2 .8a1.93 1.93 0 0 1-1.6-.3l.3-1.8h-.5l.2-.8h.4l.2-.8h-.4v-1.3zM168.6 7.6l-.6 2.9h.7l.6-2.9zM168.8 6.6l-.1 .7h.6l.2-.7z"/>
</g>
<text font-size="3.9" x="19" y="29.3">Typical Characteristics (continued)</text>
<text font-size="3.5" x="19" y="17.3">INA240</text>
<g font-size="3.2">
<text x="19" y="36">at T</text>
<text x="27" y="36">= 25°C, V</text>
<text x="43.1" y="36">= 5 V, V</text>
<text x="58.9" y="36">= 12 V, and V</text>
<text x="83.7" y="36">= V</text>
<text x="91" y="36">/ 2 (unless otherwise noted)</text>
</g>
<g font-size="2.8">
<text x="23.1" y="100.3">V</text>
<text x="28.5" y="96.3">V</text>
<text x="31.2" y="100.3">= V</text>
<text x="32.6" y="96.3">= ±2.5 V</text>
<text x="41.8" y="100.3">= 0 V</text>
<text x="56.8" y="100.3">Input referred</text>
<text x="58.9" y="96.3">V</text>
<text x="64.9" y="96.3">= 0 V</text>
<text x="87" y="96.3">V</text>
<text x="93.1" y="96.3">= 0 V</text>
<text x="119.9" y="96.3">V</text>
<text x="128" y="96.3">= V</text>
<text x="138.6" y="96.3">= 0 V</text>
<text x="164.5" y="96.3">10-mV</text>
<text x="176.4" y="96.3">input step</text>
<text x="40.2" y="106.5">Figure 19. 0.1-Hz to 10-Hz Voltage Noise</text>
<text x="138.7" y="106.5">Figure 20. Step Response</text>
<text x="56.5" y="169">Rising edge</text>
<text x="145.2" y="169">Falling edge</text>
<text x="30.3" y="175.3">Figure 21. Common-Mode Voltage Transient Response</text>
<text x="119.2" y="175.3">Figure 22. Common-Mode Voltage Transient Response</text>
<text x="95.7" y="236">V</text>
<text x="103.8" y="236">= V</text>
<text x="114.4" y="236">= 0 V</text>
<text x="91.8" y="242.3">Figure 23. Start-Up Response</text>
<text x="19" y="263.6">10</text>
<text x="89.4" y="268.9">Product Folder Links: INA240</text>
</g>
<text font-size="2.8" fill="#0000c8" x="29.6" y="263.6">Submit Documentation Feedback</text>
<g font-size="2.5">
<text x="19" y="21.4">SBOS662B –JULY 2016–REVISED FEBRUARY 2018</text>
<text x="181.9" y="21.4">www.ti.com</text>
<text x="134.2" y="263.6">Copyright © 2016–2018, Texas Instruments Incorporated</text>
</g>
<g font-size="2.4">
<text x="146.6" y="43.4">2-V</text>
<text x="153.5" y="43.4">Output Signal</text>
<text x="115.2" y="58.6" transform="rotate(-90 115.2 58.6)">Output Voltage</text>
<text x="118" y="56" transform="rotate(-90 118 56)">(0.5 V/div)</text>
<text x="119.6" y="62.8">0</text>
<text x="26.2" y="71.2" transform="rotate(-90 26.2 71.2)">Referred-to-Input</text>
<text x="146.8" y="70.4">10-mV</text>
<text x="157.1" y="70.4">Input Signal</text>
<text x="29.1" y="76.5" transform="rotate(-90 29.1 76.5)">Voltage Noise (200 nV/div)</text>
<text x="115.4" y="83.4" transform="rotate(-90 115.4 83.4)">Input Voltage</text>
<text x="118.2" y="81.8" transform="rotate(-90 118.2 81.8)">(5 mV/div)</text>
<text x="119.6" y="82.3">0</text>
<text x="58.3" y="89.1">Time (1 s/div)</text>
<text x="146.4" y="89.1">Time (10 Ps/div)</text>
<text x="97.7" y="112.1">3.5</text>
<text x="186.6" y="112.1">3.5</text>
<text x="97.7" y="117.3">3</text>
<text x="186.6" y="117.3">3</text>
<text x="97.7" y="122.5">2.5</text>
<text x="186.6" y="122.5">2.5</text>
<text x="97.7" y="127.7">2</text>
<text x="186.6" y="127.7">2</text>
<text x="25.2" y="132.9">120</text>
<text x="97.7" y="132.9">1.5</text>
<text x="114.1" y="132.9">120</text>
<text x="154.2" y="134.2">Common-Mode Input Signal</text>
<text x="154.2" y="137">INA240 Output</text>
<text x="186.6" y="132.9">1.5</text>
<text x="26.6" y="143.4">60</text>
<text x="26.6" y="138.2">90</text>
<text x="105.8" y="142.8" transform="rotate(-90 105.8 142.8)">INA240 Output</text>
<text x="115.5" y="143.4">60</text>
<text x="115.5" y="138.2">90</text>
<text x="194.7" y="142.8" transform="rotate(-90 194.7 142.8)">INA240 Output</text>
<text x="26.6" y="148.6">30</text>
<text x="115.5" y="148.6">30</text>
<text x="27.9" y="153.8">0</text>
<text x="65.3" y="153.5">Common-Mode Input Signal</text>
<text x="116.8" y="153.8">0</text>
<text x="23" y="160.4" transform="rotate(-90 23 160.4)">Common-Mode Input SignalDDDDDDDDDDDD</text>
<text x="25.8" y="159">-30</text>
<text x="53.7" y="161.9">Time (0.25 Ps/div)</text>
<text x="65.3" y="156.3">INA240 Output</text>
<text x="111.9" y="160.4" transform="rotate(-90 111.9 160.4)">Common-Mode Input SignalDDDDDDDDDDDD</text>
<text x="114.7" y="159">-30</text>
<text x="142.6" y="161.9">Time (0.25 Ps/div)</text>
<text x="70.7" y="190.9" transform="rotate(-90 70.7 190.9)">Output</text>
<text x="73.5" y="192.8" transform="rotate(-90 73.5 192.8)">(1.5 V/div)</text>
<text x="75.1" y="193.2">0</text>
<text x="70.7" y="221.2" transform="rotate(-90 70.7 221.2)">Supply Voltage</text>
<text x="73.5" y="218.5" transform="rotate(-90 73.5 218.5)">(2.5 V/div)</text>
<text x="75.1" y="221.3">0</text>
<text x="102.6" y="228.8">Time (2 Ps/div)</text>
</g>
<g font-size="2.1">
<text x="24.6" y="36.6">A</text>
<text x="40.8" y="36.6">S</text>
<text x="54.7" y="36.6">CM</text>
<text x="78.5" y="36.6">REF</text>
<text x="88.6" y="36.6">S</text>
<text x="25" y="100.8">REF1</text>
<text x="30.3" y="96.8">S</text>
<text x="35.6" y="100.8">REF2</text>
<text x="60.8" y="96.8">CM</text>
<text x="88.8" y="96.8">DIF</text>
<text x="121.8" y="96.8">REF1</text>
<text x="132.4" y="96.8">REF2</text>
<text x="172.8" y="96.8">PP</text>
<text x="97.5" y="236.6">REF1</text>
<text x="108.2" y="236.6">REF2</text>
</g>
<g font-size="1.8">
<text x="150.4" y="43.8">PP</text>
<text x="154" y="70.8">PP</text>
</g>
<g font-size="1.8" fill="#999">
<text x="98.3" y="92.9">D016</text>
<text x="187.7" y="92.9">D017</text>
<text x="96" y="165.6">D021</text>
<text x="184.9" y="165.6">D022</text>
<text x="143.3" y="232.6">D019</text>
</g>
</svg>
